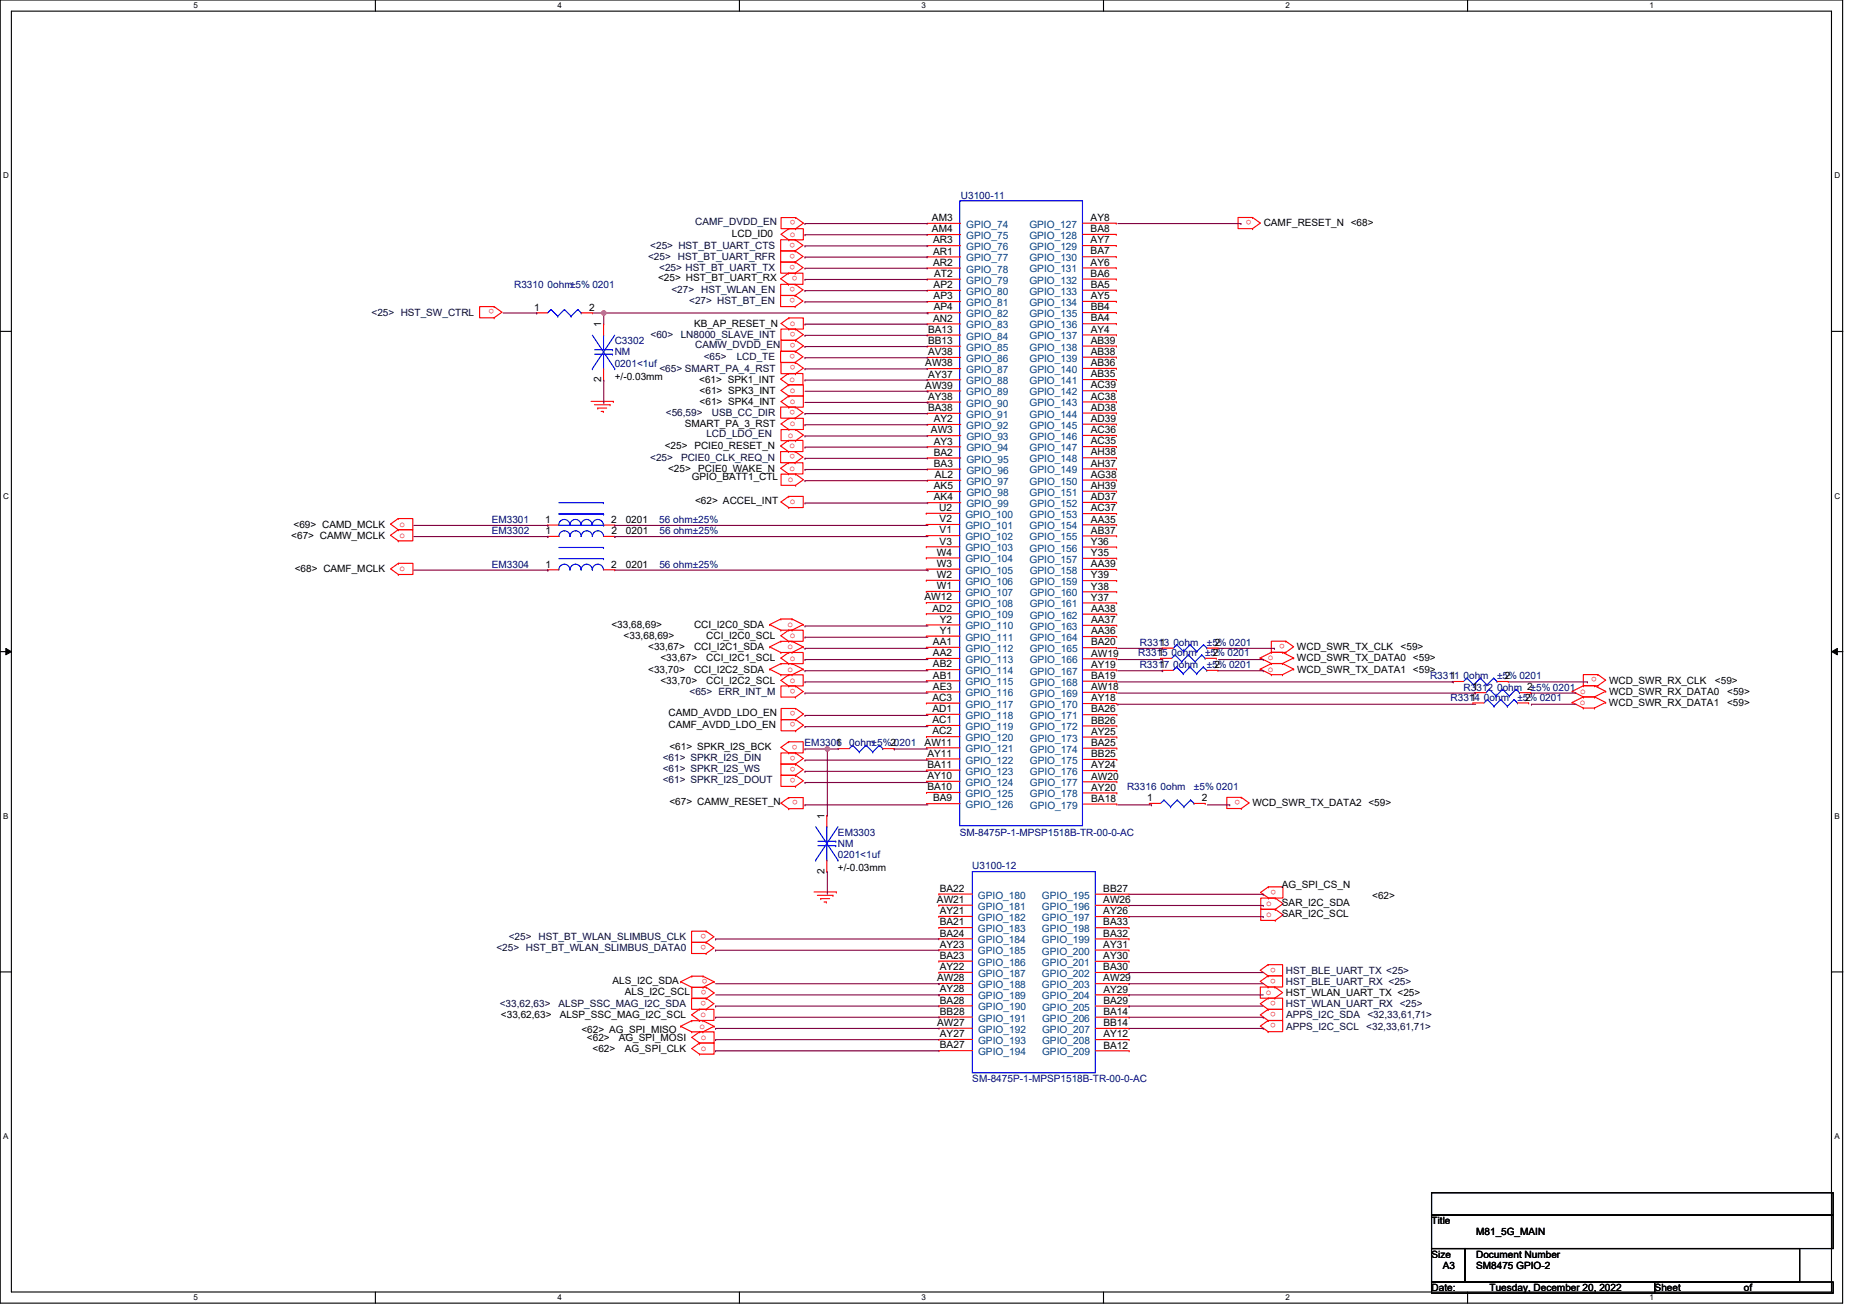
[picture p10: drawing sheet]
<svg xmlns="http://www.w3.org/2000/svg" width="297mm" height="210mm" viewBox="0 0 297 210" stroke-linecap="round" stroke-linejoin="round" font-family="sans-serif">
<path d="M0 0h293.9v207.9h-293.9zM1.8 1.8h290.4v204.3h-290.4z" fill="none" stroke="#000" stroke-width=".18"/>
<g fill="#fff">
<path d="M30.9 .2h.7v1.4h-.7z"/>
<path d="M30.9 206.3h.7v1.4h-.7z"/>
</g>
<path d="M59.9 0v1.8M59.9 206.1v1.8" fill="none" stroke="#000" stroke-width=".18"/>
<g fill="#fff">
<path d="M88.9 .2h.7v1.4h-.7z"/>
<path d="M88.9 206.3h.7v1.4h-.7z"/>
</g>
<path d="M118 0v1.8M118 206.1v1.8" fill="none" stroke="#000" stroke-width=".18"/>
<g fill="#fff">
<path d="M147 .2h.7v1.4h-.7z"/>
<path d="M147 206.3h.7v1.4h-.7z"/>
</g>
<path d="M176 0v1.8M176 206.1v1.8" fill="none" stroke="#000" stroke-width=".18"/>
<g fill="#fff">
<path d="M205.1 .2h.7v1.4h-.7z"/>
<path d="M205.1 206.3h.7v1.4h-.7z"/>
</g>
<path d="M234.1 0v1.8M234.1 206.1v1.8" fill="none" stroke="#000" stroke-width=".18"/>
<g fill="#fff">
<path d="M263.2 .2h.7v1.4h-.7z"/>
<path d="M263.2 206.3h.7v1.4h-.7z"/>
<path d="M.5 27.3h.9v1.4h-.9z"/>
<path d="M292.6 27.3h1v1.4h-1z"/>
<path d="M.5 78.4h.9v1.4h-.9z"/>
<path d="M292.7 78.4h.9v1.4h-.9z"/>
</g>
<path d="M0 52.9h1.8M292.2 52.9h1.8" fill="none" stroke="#000" stroke-width=".18"/>
<g fill="#fff">
<path d="M.5 129.5h.8v1.4h-.8z"/>
<path d="M292.7 129.5h.8v1.4h-.8z"/>
</g>
<path d="M0 103.9h1.8M292.2 103.9h1.8" fill="none" stroke="#000" stroke-width=".18"/>
<path d="M.9 103.4l.9 .5-.9 .5zM292.2 103.9l.9-.5v1z" fill="#000"/>
<path d="M.9 103.4l.9 .5-.9 .5zM292.2 103.9l.9-.5v1z" fill="none" stroke="#000" stroke-width=".16"/>
<g fill="#fff">
<path d="M.5 180.6h.8v1.4h-.8z"/>
<path d="M292.7 180.6h.8v1.4h-.8z"/>
</g>
<path d="M0 155h1.8M292.2 155h1.8M228.4 190.2h64v3.6h-64zM228.4 193.8h64v5.3h-64zM228.4 199.1h5.3v5.4h-5.3zM233.7 199.1h53.4v5.4h-53.4zM228.4 204.5h35.6v1.8h-35.6zM264 204.5h28.4v1.8h-28.4z" fill="none" stroke="#000" stroke-width=".18"/>
<g fill="none" stroke="#f00" stroke-width=".18">
<path d="M125.8 36.5h.1M125.8 38.3h.1M125.8 36.5h2.4v1.8h-2.4M125.8 36.5l-1.2 .9 1.2 .9M126.9 38.2h.1M126.9 38.2h-2.4v1.8h2.4M126.9 38.2l1.2 .9-1.2 .9M126.9 36.5h.1M126.9 34.7h.1M126.9 34.7h-2.3v1.8h2.3M126.9 34.7l1.3 .9-1.3 .9M147.9 35.6h.1"/>
<path d="M147.9 35.6h5.3M147.9 37.4h.1M147.9 37.4h5.3M147.9 39.2h.1M147.9 39.2h5.3M172.7 35.6h5.4M172.7 37.4h5.4M172.7 39.2h5.4M178.1 35.6h.1M178.1 37.4h.1M178.1 39.2h.1M199.8 36.5h.1"/>
<path d="M199.8 34.7h.1M199.8 34.7h-2.3v1.8h2.3M199.8 34.7l1.3 .9-1.3 .9M78.8 50.7h.1M78.8 48.9h.1M78.8 48.9h-2.3v1.8h2.3M78.8 48.9l1.3 .9-1.3 .9M85.6 49.9h.1M85.6 49.9h1.8M92.7 49.9h1.8M94.5 49.9h.1M96.3 51.7h.1"/>
<path d="M96.3 51.7v1.8M96.3 58.8v1.8M125.8 59.6h.1M125.8 59.6h2.3v1.8h-2.3M125.8 59.6l-1.3 .9 1.3 .9M125.8 45.4h.1M125.8 43.6h.1M125.8 43.6h2.3v1.8h-2.3M125.8 43.6l-1.3 .9 1.3 .9M125.8 50.7h.1M125.8 52.5h.1M125.8 50.7h2.4v1.8h-2.4"/>
<path d="M125.8 50.7l-1.2 .9 1.2 .9M126.8 48.9h.1M126.8 47.1h.1M126.8 47.1h-2.3v1.8h2.3M126.8 47.1l1.3 .9-1.3 .9M126.8 57.8h.1M126.8 56h.1M126.8 56h-2.3v1.8h2.3M126.8 56l1.3 .9-1.3 .9M126.9 40h.1M126.9 47.1h.1M126.9 45.4h.1"/>
<path d="M126.9 45.4h-2.4v1.7h2.4M126.9 45.4l1.2 .8-1.2 .9M126.9 41.8h.1M126.9 40h-2.4v1.8h2.4M126.9 40l1.2 .9-1.2 .9M126.9 43.6h.1M126.9 41.8h-2.4v1.8h2.4M126.9 41.8l1.2 .9-1.2 .9M126.9 54.3h.1M126.9 52.5h.1M126.9 52.5h-2.3v1.8h2.3M126.9 52.5l1.2 .9-1.2 .9"/>
<path d="M126.9 59.6h.1M126.9 57.8h.1M126.9 57.8h-2.3v1.8h2.3M126.9 57.8l1.3 .9-1.3 .9M126.9 56.1h.1M126.9 54.3h-2.3v1.8h2.3M126.9 54.3l1.3 .9-1.3 .9M147.9 41h.1M147.9 41h5.3M147.9 42.8h.1M147.9 42.8h5.3M147.9 44.5h.1"/>
<path d="M147.9 44.5h5.3M147.9 46.3h.1M147.9 46.3h5.3M147.9 48.1h.1M147.9 48.1h5.3M147.9 49.9h.1M147.9 49.9h5.3M147.9 51.7h.1M147.9 51.7h5.4M147.9 53.4h.1M147.9 53.4h5.4M147.9 55.2h.1"/>
<path d="M147.9 55.2h5.4M147.9 57h.1M147.9 57h5.4M147.9 58.8h.1M147.9 58.8h5.4M172.7 40.9h5.4M172.7 42.7h5.4M172.7 44.5h5.4M172.7 46.3h5.4M172.7 48.1h5.4M172.7 49.9h5.4M172.8 51.6h5.3"/>
<path d="M172.8 53.4h5.3M172.8 55.2h5.3M172.8 57h5.3M172.8 58.8h5.3M178.1 40.9h.1M178.1 42.7h.1M178.1 44.5h.1M178.1 46.3h.1M178.1 48.1h.1M178.1 49.9h.1M178.1 51.6h.1M178.1 53.4h.1"/>
<path d="M178.1 55.2h.1M178.1 57h.1M178.1 58.8h.1M94.3 64h3.5M94.8 64.6h2.5M95.4 65.1h.1M95.4 65.1h1.4M95.9 65.6h.3M96.2 65.6h.1M96.3 60.6h.1M97.3 64.6h.1M97.8 64h.1"/>
<path d="M125.8 61.4h.1M125.8 70.2h.1M125.8 72h.1M125.8 70.2h2.3v1.8h-2.3M125.8 70.2l-1.3 .9 1.3 .9M125.8 73.8h.1M125.8 75.6h.1M125.8 73.8h2.3v1.8h-2.3M125.8 73.8l-1.3 .9 1.3 .9M125.8 79.2h.1M125.8 79.2h2.3v1.8h-2.3M125.8 79.2l-1.2 .9 1.2 .9"/>
<path d="M125.8 63.2h.1M125.8 61.4h2.4v1.8h-2.4M125.8 61.4l-1.2 .9 1.2 .9M125.8 64.9h.1M125.8 63.2h2.4v1.7h-2.4M125.8 63.2l-1.2 .9 1.2 .8M125.8 66.7h.1M125.8 68.5h.1M125.8 66.7h2.4v1.8h-2.4M125.8 66.7l-1.2 .9 1.2 .9M126.8 73.8h.1M126.8 72h.1"/>
<path d="M126.8 72h-2.3v1.8h2.3M126.8 72l1.3 .9-1.3 .9M126.9 66.7h.1M126.9 64.9h.1M126.9 64.9h-2.4v1.8h2.4M126.9 64.9l1.2 .9-1.2 .9M126.9 75.6h.1M126.9 77.4h.1M126.9 75.6h-2.3v1.8h2.3M126.9 75.6l1.3 .9-1.3 .9M126.9 68.5h.1M126.9 70.3h.1"/>
<path d="M126.9 68.5h-2.3v1.8h2.3M126.9 68.5l1.3 .9-1.3 .9M147.9 60.6h.1M147.9 60.6h5.4M147.9 62.4h.1M147.9 62.4h5.4M147.9 64.1h.1M147.9 64.1h5.4M147.9 65.9h.1M147.9 65.9h5.4M147.9 67.7h.1M147.9 67.7h5.4"/>
<path d="M147.9 69.5h.1M147.9 69.5h5.4M147.9 71.3h.1M147.9 71.3h5.4M147.9 73.1h.1M147.9 73.1h5.4M147.9 74.8h.1M147.9 74.8h5.4M147.9 76.6h.1M147.9 76.6h5.4M147.9 78.4h.1M147.9 78.4h5.4"/>
<path d="M172.8 60.5h5.3M172.8 62.3h5.3M172.8 64.1h5.3M172.8 65.9h5.3M172.8 67.7h5.3M172.8 69.4h5.3M172.8 71.2h5.3M172.8 73h5.3M172.8 74.8h5.3M172.8 76.6h5.3M172.8 78.4h5.3M178.1 60.5h.1"/>
<path d="M178.1 62.3h.1M178.1 64.1h.1M178.1 65.9h.1M178.1 67.7h.1M178.1 69.4h.1M178.1 71.2h.1M178.1 73h.1M178.1 74.8h.1M178.1 76.6h.1M178.1 78.4h.1M63.5 82.7h.1M63.5 84.5h.1"/>
<path d="M63.5 82.7h2.3v1.8h-2.3M63.5 82.7l-1.2 .9 1.2 .9M63.5 86.3h.1M63.5 84.5h2.3v1.8h-2.3M63.5 84.5l-1.2 .9 1.2 .9M63.6 89.9h.1M63.6 91.6h.1M63.6 89.9h2.3v1.7h-2.3M63.6 89.9l-1.3 .8 1.3 .9M87.4 83.7h.1M87.4 83.7h1.7M87.4 90.9h.1"/>
<path d="M87.4 90.9h1.7M87.4 85.6h.1M87.4 85.6h1.8M96.3 83.7h1.7M96.3 90.9h1.8M96.3 85.6h1.8M98 83.7h.1M98.1 90.9h.1M98.1 85.6h.1M122.8 99.6h.1M122.8 99.6l1.8 .9M124.6 98.7h.1"/>
<path d="M124.6 98.7h1.7M124.6 98.7l-1.8 .9M125.8 81h.1M126.3 98.7h.1M126.3 98.7l1.8 .9M128.1 99.6h.1M128.1 99.6l-1.8 .9M147.8 81.9h.1M147.8 81.9h5.3M147.8 83.7h.1M147.8 83.7h5.3M147.8 85.4h.1"/>
<path d="M147.8 85.4h5.3M147.8 87.2h.1M147.8 87.2h5.3M147.8 89h.1M147.8 89h5.3M147.8 90.8h.1M147.8 90.8h5.3M147.8 92.6h.1M147.8 92.6h5.3M147.8 94.3h.1M147.8 94.3h5.3M147.8 96.1h.1"/>
<path d="M147.8 96.1h5.3M147.8 97.9h.1M147.8 97.9h5.3M147.8 99.7h.1M147.8 99.7h5.3M147.9 80.2h.1M147.9 80.2h5.4M172.8 80.1h5.3M172.8 81.9h5.3M172.8 83.7h5.3M172.8 85.5h5.3M172.8 87.3h5.3"/>
<path d="M172.8 89h5.3M172.8 90.8h5.3M172.8 92.6h5.3M172.8 94.4h5.3M172.8 96.2h5.3M172.8 98h5.3M172.8 99.7h5.3M178.1 80.1h.1M178.1 81.9h.1M178.1 83.7h.1M178.1 85.5h.1M178.1 87.3h.1"/>
<path d="M178.1 89h.1M178.1 90.8h.1M178.1 92.6h.1M178.1 94.4h.1M178.1 96.2h.1M178.1 98h.1M178.1 99.7h.1M122.8 103.2h.1M122.8 103.2l1.8 .9M122.8 106.7h.1M122.8 106.7l1.8 .9M124.6 100.5h.1"/>
<path d="M124.6 100.5h1.7M124.6 102.3h.1M124.6 104.1h.1M124.6 102.3h1.7M124.6 102.3l-1.8 .9M124.6 104.1h1.7M124.6 105.9h.1M124.6 107.6h.1M124.6 105.9h1.8M124.6 105.9l-1.8 .8M124.6 107.6h1.8M125.8 100.5h.1"/>
<path d="M125.8 102.3h.1M125.8 100.5h2.3v1.8h-2.3M125.8 100.5l-1.2 .9 1.2 .9M125.8 104.1h.1M125.8 105.9h.1M125.8 104.1h2.3v1.8h-2.3M125.8 104.1l-1.2 .9 1.2 .9M125.8 107.6h.1M125.8 109.4h.1M125.8 107.6h2.3v1.8h-2.3M125.8 107.6l-1.2 .9 1.2 .9M125.8 118.3h.1"/>
<path d="M125.8 118.3h2.3v1.8h-2.3M125.8 118.3l-1.2 .9 1.2 .9M126.3 100.5h.1M126.3 102.3h.1M126.3 104.1h.1M126.3 102.3l1.8 .9M126.4 105.9h.1M126.4 107.6h.1M126.4 105.9l1.7 .8M126.9 111.2h.1M126.9 109.4h.1M126.9 109.4h-2.3v1.8h2.3"/>
<path d="M126.9 109.4l1.2 .9-1.2 .9M126.9 116.6h.1M126.9 114.8h.1M126.9 114.8h-2.3v1.8h2.3M126.9 114.8l1.3 .9-1.3 .9M126.9 113h.1M126.9 113h-2.3v1.8h2.3M126.9 113l1.3 .9-1.3 .9M128.1 103.2h.1M128.1 103.2l-1.8 .9M128.1 106.7h.1M128.1 106.7l-1.7 .9"/>
<path d="M133.7 119.4h.1M133.7 119.4h1.8M140.8 119.4h1.8M142.6 119.4h.1M147.8 101.5h.1M147.8 101.5h5.3M147.8 103.2h.1M147.8 103.2h5.3M147.8 105h.1M147.8 105h5.3M147.8 106.8h.1M147.8 106.8h5.3"/>
<path d="M147.8 108.6h.1M147.8 108.6h5.3M147.8 110.4h.1M147.8 110.4h5.3M147.8 112.2h.1M147.8 112.2h5.3M147.8 113.9h.1M147.8 113.9h5.3M147.8 115.7h.1M147.8 115.7h5.3M147.8 117.5h.1M147.8 117.5h5.3"/>
<path d="M147.8 119.3h.1M147.8 119.3h5.3M172.8 101.5h5.3M172.8 103.3h5.3M172.8 105.1h5.3M172.8 106.9h5.4M172.8 108.6h5.4M172.8 110.4h5.4M172.8 112.2h5.4M172.8 114h5.4M172.8 115.8h5.4M172.8 117.6h5.4"/>
<path d="M172.8 119.3h5.4M178.1 101.5h.1M178.1 103.3h.1M178.1 105.1h.1M178.2 106.9h.1M178.2 108.6h.1M178.2 110.4h.1M178.2 112.2h.1M178.2 114h.1M178.2 115.8h.1M178.2 117.6h.1M178.2 119.3h.1"/>
<path d="M185.1 105h.1M185.1 105h1.8M185.4 106.9h.1M185.4 106.9h1.8M185.4 103.4h.1M185.4 103.4h1.8M192.3 105h1.7M192.5 106.9h1.8M192.5 103.4h1.8M194 105h.1M194.3 106.9h.1M194.3 103.4h.1"/>
<path d="M201 104.9h.1M201 104.9l1.8 .9M201 106.7h.1M201 106.7l1.8 .9M202.8 104.1h.1M202.8 105.8h.1M202.8 104.1l-1.8 .8M202.8 104.1h1.8M202.8 105.8h1.8M202.8 107.6h.1M202.8 105.8l-1.8 .9M202.8 107.6h1.8"/>
<path d="M204.6 104.1h.1M204.6 105.8h.1M204.6 104.1l1.8 .8M204.6 107.6h.1M204.6 105.8l1.8 .9M205.1 104.1h.1M205.1 102.3h.1M205.1 102.3h-2.3v1.8h2.3M205.1 102.3l1.3 .9-1.3 .9M206.4 104.9h.1M206.4 104.9l-1.8 .9M206.4 106.7h.1"/>
<path d="M206.4 106.7l-1.8 .9M231.7 108.7h.1M231.7 108.7h1.8M235 112.1h.1M235 112.1h1.7M235.3 110.5h.1M235.3 110.5h1.7M238.8 108.7h1.8M240.6 108.7h.1M242.1 112.1h1.8M242.4 110.5h1.8M243.9 112.1h.1"/>
<path d="M244.2 110.5h.1M250.8 112h.1M250.8 112l1.8 .9M250.8 110.3h.1M250.8 110.3l1.8 .9M252.6 111.2h.1M252.6 112.9h.1M252.6 111.2l-1.8 .8M252.6 111.2h1.8M252.6 112.9h1.8M252.6 109.4h.1M252.6 109.4l-1.8 .9"/>
<path d="M252.6 109.4h1.8M254.4 111.2h.1M254.4 112.9h.1M254.4 111.2l1.7 .8M254.4 109.4h.1M254.4 109.4l1.7 .9M254.9 109.4h.1M254.9 107.6h.1M254.9 107.6h-2.3v1.8h2.3M254.9 107.6l1.2 .9-1.2 .9M256.1 112h.1M256.1 112l-1.7 .9"/>
<path d="M256.1 110.3h.1M256.1 110.3l-1.7 .9M125.8 120.1h.1M125.8 129h.1M125.8 127.2h.1M125.8 127.2h2.3v1.8h-2.3M125.8 127.2l-1.2 .9 1.2 .9M126.9 121.9h.1M126.9 120.1h.1M126.9 120.1h-2.3v1.8h2.3M126.9 120.1l1.2 .9-1.2 .9M126.9 123.6h.1"/>
<path d="M126.9 121.9h-2.3v1.7h2.3M126.9 121.9l1.2 .9-1.2 .8M126.9 125.4h.1M126.9 123.7h-2.3v1.7h2.3M126.9 123.7l1.2 .8-1.2 .9M131.9 130.1h.1M131.9 130.1v1.8M131.9 139h.1M131.9 137.2v1.8M147.8 121.1h.1M147.8 121.1h5.3M147.8 122.8h.1"/>
<path d="M147.8 122.8h5.3M147.8 124.6h.1M147.8 124.6h5.3M147.8 126.4h.1M147.8 126.4h5.3M147.8 128.2h.1M147.8 128.2h5.3M172.8 121.1h5.4M172.8 122.9h5.4M172.8 124.7h5.4M172.8 126.5h5.4M172.8 128.3h5.4"/>
<path d="M178.2 121.1h.1M178.2 122.9h.1M178.2 124.7h.1M178.2 126.5h.1M178.2 128.3h.1M183.4 128.1h.1M183.4 128.1h1.7M190.5 128.1h1.8M192.3 128.1h.1M198 129h.1M198 127.2h.1M198 127.2h-2.3v1.8h2.3"/>
<path d="M198 127.2l1.3 .9-1.3 .9M108.6 156.6h.1M108.6 156.6l1.8 .9M110.4 157.5h.1M110.4 155.7h.1M110.4 157.5h1.7M110.4 155.7h1.7M110.4 155.7l-1.8 .9M112.1 157.5h.1M112.1 155.7h.1M112.1 155.7l1.8 .9M112.6 150.3h.1"/>
<path d="M112.6 148.5h.1M112.6 148.5h-2.3v1.8h2.3M112.6 148.5l1.3 .9-1.3 .9M112.6 152.1h.1M112.6 150.3h-2.3v1.8h2.3M112.6 150.3l1.3 .9-1.3 .9M112.6 159.2h.1M112.6 159.2h-2.3v1.8h2.3M112.6 159.2l1.3 .9-1.3 .9M112.7 159.3h.1M112.7 157.5h.1M112.7 157.5h-2.3v1.8h2.3"/>
<path d="M112.7 157.5l1.2 .9-1.2 .9M113.9 156.6h.1M113.9 156.6l-1.8 .9M129.9 142.3h3.5M130.4 142.8h2.5M130.9 143.3h.1M130.9 143.3h1.4M131.5 143.9h.3M131.8 143.9h.1M132.9 142.8h.1M133.4 142.3h.1M149.8 142.6h.1"/>
<path d="M149.8 142.6h5.3M149.8 144.4h.1M149.8 144.4h5.3M149.8 146.2h.1M149.8 146.2h5.3M149.8 148h.1M149.8 148h5.3M149.8 149.7h.1M149.8 149.7h5.3M149.8 151.5h.1M149.8 151.5h5.3M149.8 153.3h.1"/>
<path d="M149.8 153.3h5.3M149.8 155.1h.1M149.8 155.1h5.3M149.8 156.9h.1M149.8 156.9h5.3M149.8 158.7h.1M149.8 158.7h5.3M174.7 142.6h5.4M174.8 144.4h5.3M174.8 146.2h5.3M174.8 148h5.3M174.8 149.8h5.3"/>
<path d="M174.8 151.5h5.3M174.8 153.3h5.3M174.8 155.1h5.3M174.8 156.9h5.3M174.8 158.7h5.3M180.1 142.6h.1M180.1 144.4h.1M180.1 146.2h.1M180.1 148h.1M180.1 149.8h.1M180.1 151.5h.1M180.1 153.3h.1"/>
<path d="M180.1 155.1h.1M180.1 156.9h.1M180.1 158.7h.1M202.3 155.6h.1M202.3 153.9h.1M202.3 153.9h2.3v1.7h-2.3M202.3 153.9l-1.3 .9 1.3 .8M202.3 157.4h.1M202.3 155.7h2.3v1.7h-2.3M202.3 155.7l-1.3 .8 1.3 .9M202.3 159.2h.1M202.3 159.2h2.3v1.8h-2.3"/>
<path d="M202.3 159.2l-1.2 .9 1.2 .9M202.3 143.2h.1M202.3 141.5h.1M202.3 141.5h2.4v1.7h-2.4M202.3 141.5l-1.2 .8 1.2 .9M203.4 157.4h.1M203.4 159.2h.1M203.4 157.4h-2.3v1.8h2.3M203.4 157.4l1.2 .9-1.2 .9M203.4 145h.1M203.4 146.8h.1M203.4 145h-2.3v1.8h2.3"/>
<path d="M203.4 145l1.3 .9-1.3 .9M203.4 143.3h.1M203.4 143.3h-2.3v1.7h2.3M203.4 143.3l1.3 .8-1.3 .9M108.6 163.7h.1M108.6 163.7l1.8 .9M110.4 162.8h.1M110.4 164.6h.1M110.4 162.8l-1.8 .9M110.4 162.8h1.7M110.4 164.6h1.7M111.6 161h.1"/>
<path d="M111.6 162.8h.1M111.6 161h2.3v1.8h-2.3M111.6 161l-1.3 .9 1.3 .9M111.6 166.4h.1M111.6 168.1h.1M111.6 166.4h2.3v1.7h-2.3M111.6 166.4l-1.2 .8 1.2 .9M111.6 164.6h.1M111.6 164.6h2.3v1.8h-2.3M111.6 164.6l-1.2 .9 1.2 .9M112.1 162.8h.1M112.1 164.6h.1"/>
<path d="M112.1 162.8l1.8 .9M112.6 161h.1M113.9 163.7h.1M113.9 163.7l-1.8 .9M149.8 160.4h.1M149.8 160.4h5.3M149.8 162.2h.1M149.8 162.2h5.3M149.8 164h.1M149.8 164h5.3M149.8 165.8h.1M149.8 165.8h5.3"/>
<path d="M149.8 167.6h.1M149.8 167.6h5.3M174.8 160.5h5.3M174.8 162.2h5.3M174.8 164h5.3M174.8 165.8h5.3M174.8 167.6h5.3M180.1 160.5h.1M180.1 162.2h.1M180.1 164h.1M180.1 165.8h.1M180.1 167.6h.1"/>
<path d="M202.3 161h.1M202.3 162.8h.1M202.3 161h2.3v1.8h-2.3M202.3 161l-1.2 .9 1.2 .9M202.3 164.6h.1M202.3 162.8h2.3v1.8h-2.3M202.3 162.8l-1.2 .9 1.2 .9"/>
</g>
<g fill="none" stroke="#00f" stroke-width=".18">
<path d="M153.1 32h19.6v99.7h-19.6zM87.9 49.4h.1M87.9 49.4l-.5 .5M87.9 49.4l1.1 1M89 50.4h.1M90 49.4h.1M90 49.4l-1 1M90 49.4l1.1 1M91.1 50.4h.1M92.2 49.4h.1M92.2 49.4l-1.1 1M92.2 49.4l.5 .5"/>
<path d="M92.7 49.9h.1M94.5 58.8h.1M94.5 53.5l3.6 5.3M94.9 55.8h2.8M94.9 56.5h2.8M96.3 53.5h.1M96.3 58.8h.1M96.3 53.5v2.3M96.3 56.5v2.3M97.7 55.8h.1M97.7 56.5h.1M98.1 58.8h.1"/>
<path d="M98.1 53.5l-3.6 5.3M89.1 83.7v.1a.88 .88 0 0 1 .9-.9 .88 .88 0 0 1 .9 .9v-.1M89.1 82h7.2M89.1 80.2h7.2M89.1 90.9a.88 .88 0 0 1 .9-.9 .88 .88 0 0 1 .9 .9 .88 .88 0 0 1 .9-.9 .88 .88 0 0 1 .9 .9M89.1 89.1h7.2M89.1 87.3h7.2M89.2 85.6a.88 .88 0 0 1 .9-.9 .88 .88 0 0 1 .8 .9 .88 .88 0 0 1 .9-.9 .88 .88 0 0 1 .9 .9 .88 .88 0 0 1 .9-.9 .88 .88 0 0 1 .9 .9M89.2 83.8h7.1M89.2 82h7.1M90.9 83.7v.1a.88 .88 0 0 1 .9-.9 .88 .88 0 0 1 .9 .9 .88 .88 0 0 1 .9-.9 .88 .88 0 0 1 .9 .9 .88 .88 0 0 1 .9-.9 .88 .88 0 0 1 .9 .9v-.1M92.7 90.9a.88 .88 0 0 1 .9-.9 .88 .88 0 0 1 .9 .9 .88 .88 0 0 1 .9-.9 .88 .88 0 0 1 .9 .9"/>
<path d="M94.5 85.6a.88 .88 0 0 1 .9-.9 .88 .88 0 0 1 .9 .9M96.3 82h.1M96.3 80.2h.1M96.3 89.1h.1M96.3 87.3h.1M96.3 83.8h.1M136 118.9h.1M136 118.9l-.5 .5M136 118.9l1.1 1M137.1 119.9h.1M138.2 118.9h.1M138.2 118.9l-1.1 1"/>
<path d="M138.2 118.9l1 1M139.2 119.9h.1M140.3 118.9h.1M140.3 118.9l-1.1 1M140.3 118.9l.5 .5M140.8 119.4h.1M187.4 104.5h.1M187.4 104.5l-.5 .5M187.4 104.5l1.1 1M187.7 106.4h.1M187.7 106.4l-.5 .5M187.7 106.4l1.1 1.1"/>
<path d="M187.7 102.8h.1M187.7 102.8l-.5 .6M187.7 102.8l1.1 1.1M188.5 105.5h.1M188.8 107.5h.1M188.8 103.9h.1M189.6 104.5h.1M189.6 104.5l-1.1 1M189.6 104.5l1 1M189.8 106.4h.1M189.8 106.4l-1 1.1M189.8 106.4l1.1 1.1"/>
<path d="M189.9 102.8h.1M189.9 102.8l-1.1 1.1M189.9 102.8l1 1.1M190.6 105.5h.1M190.9 107.5h.1M190.9 103.9h.1M191.7 104.5h.1M191.7 104.5l-1.1 1M191.7 104.5l.6 .5M192 106.4h.1M192 106.4l-1.1 1.1M192 106.4l.5 .5"/>
<path d="M192 102.8h.1M192 102.8l-1.1 1.1M192 102.8l.5 .6M192.3 105h.1M192.5 106.9h.1M192.5 103.4h.1M234 108.2h.1M234 108.2l-.5 .5M234 108.2l1.1 1M235.1 109.2h.1M236.1 108.2h.1M236.1 108.2l-1 1"/>
<path d="M236.1 108.2l1.1 1M237.2 109.2h.1M237.3 111.6h.1M237.3 111.6l-.6 .5M237.3 111.6l1 1.1M237.6 109.9h.1M237.6 109.9l-.6 .6M237.6 109.9l1.1 1.1M238.3 108.2h.1M238.3 108.2l-1.1 1M238.3 108.2l.5 .5M238.3 112.7h.1"/>
<path d="M238.7 111h.1M238.8 108.7h.1M239.4 111.6h.1M239.4 111.6l-1.1 1.1M239.4 111.6l1.1 1.1M239.7 109.9h.1M239.7 109.9l-1 1.1M239.7 109.9l1.1 1.1M240.5 112.7h.1M240.8 111h.1M241.5 111.6h.1M241.5 111.6l-1 1.1"/>
<path d="M241.5 111.6l.6 .5M241.9 109.9h.1M241.9 109.9l-1.1 1.1M241.9 109.9l.5 .6M242.1 112.1h.1M242.4 110.5h.1M130.1 137.2h.1M130.1 131.9l3.6 5.3M130.5 134.2h2.8M130.5 134.9h2.8M131.9 131.9h.1M131.9 137.2h.1"/>
<path d="M131.9 131.9v2.3M131.9 134.9v2.3M133.3 134.2h.1M133.3 134.9h.1M133.7 137.2h.1M133.7 131.9l-3.6 5.3M155.1 139h19.6v32.1h-19.6zM185.7 127.6h.1M185.7 127.6l-.6 .5M185.7 127.6l1 1.1M186.7 128.7h.1M187.8 127.6h.1"/>
<path d="M187.8 127.6l-1.1 1.1M187.8 127.6l1.1 1.1M188.9 128.7h.1M189.9 127.6h.1M189.9 127.6l-1 1.1M189.9 127.6l.6 .5M190.5 128.1h.1"/>
</g>
<g fill="none" stroke="#800040" stroke-width=".18">
<path d="M128.4 39.2h.1M128.4 39.2h19.6M178.3 35.7h19.7M198 35.7h.1M80.3 49.9h5.3M85.6 49.9h.1M128.4 46.4h.1M128.4 48.1h.1M128.4 57.1h.1M128.4 44.6h.1M128.4 41h.1M128.4 42.8h.1"/>
<path d="M128.4 46.4h19.6M128.4 48.1h19.6M128.4 57.1h19.6M128.4 44.6h19.6M128.4 41h19.6M128.4 42.8h19.6M128.4 60.6h.1M128.4 71.3h.1M128.4 73.1h.1M128.4 74.9h.1M128.4 66h.1M128.4 60.6h19.6"/>
<path d="M128.4 71.3h19.6M128.4 73.1h19.6M128.4 74.9h19.6M128.4 66h19.6M66 83.8h21.4M66 85.6h21.4M87.4 83.8h.1M87.4 85.6h.1M98.1 83.8h.1M98.1 85.6h.1M98.1 83.8h49.9M98.1 85.6h49.9"/>
<path d="M128.4 99.9h.1M128.4 99.9h19.6M128.4 103.4h.1M128.4 107h.1M128.4 110.5h.1M128.4 101.6h.1M128.4 105.2h.1M128.4 108.8h.1M128.4 119.5h.1M128.4 103.4h19.6M128.4 107h19.6M128.4 105.2h19.6"/>
<path d="M128.4 108.8h19.6M128.4 110.5h19.6M128.4 101.6h19.6M128.4 119.5h3.6M178.3 112.3h.1M178.3 103.4h7.2M178.3 107h7.2M178.3 105.2h7.2M178.3 112.3h57.1M178.3 108.8h53.5M185.5 103.4h.1M185.5 105.2h.1"/>
<path d="M185.5 107h.1M231.8 108.8h.1M128.4 121.2h.1M128.4 124.8h.1M128.4 123h.1M128.4 128.4h.1M128.4 121.2h19.6M128.4 124.8h19.6M128.4 123h19.6M128.4 128.4h19.6M178.3 128.4h5.4M183.7 128.4h.1"/>
<path d="M114.2 149.8h.1M114.2 151.6h.1M114.2 149.8h35.6M114.2 151.6h35.6M180.1 155.1h.1M180.1 156.9h.1M180.1 158.7h.1M180.1 155.1h21.4M180.1 156.9h21.4M180.1 158.7h21.4M114.2 160.5h.1M114.2 162.3h.1"/>
<path d="M114.2 160.5h35.6M114.2 162.3h35.6M180.1 160.5h.1M180.1 160.5h21.4M180.1 162.3h21.4M180.1 164h21.4M201.5 162.3h.1M201.5 164h.1"/>
</g>
<circle cx="132" cy="119.5" r=".35" fill="#f0f"/>
<circle cx="132" cy="119.5" r=".35" fill="none" stroke="#f0f" stroke-width=".18"/>
<g fill="none" stroke="#800040" stroke-width=".18">
<path d="M94.5 49.9h53.5M96.3 49.9h.1M96.3 49.9v1.8M128.4 53.5h.1M128.4 53.5h19.6M148 49.9h.1M66 90.9h21.4M87.4 90.9h.1M98.1 90.9h49.9M128.4 80.2h.1M128.4 80.2h19.6M148 90.9h.1"/>
<path d="M132 119.5h.1M132 119.5h1.8M132 119.5v10.7M142.7 119.5h.1M142.7 119.5h5.3M132 139.1h.1M132 139.1v3.5M114.2 156.9h35.6M114.2 158.7h35.6M149.8 156.9h.1M149.8 158.7h.1M180.1 142.6h21.4"/>
<path d="M201.5 142.6h.1M114.2 167.6h.1M114.2 165.8h.1M114.2 164h.1M114.2 167.6h35.6M114.2 165.8h35.6M114.2 164h35.6"/>
</g>
<circle cx="96.3" cy="49.9" r=".35" fill="#f0f"/>
<circle cx="96.3" cy="49.9" r=".35" fill="none" stroke="#f0f" stroke-width=".18"/>
<g fill="none" stroke="#800040" stroke-width=".18">
<path d="M128.4 37.4h.1M128.4 35.7h.1M128.4 37.4h19.6M128.4 35.7h19.6M128.4 55.3h.1M128.4 58.8h.1M128.4 51.7h.1M128.4 55.3h19.6M128.4 58.8h19.6M128.4 51.7h19.6M96.3 64.2h.1M96.3 60.6v3.6"/>
<path d="M128.4 67.8h.1M128.4 76.7h.1M128.4 69.5h.1M128.4 62.4h19.6M128.4 64.2h19.6M128.4 67.8h19.6M128.4 76.7h19.6M128.4 69.5h19.6M148 62.4h.1M148 64.2h.1M128.4 115.9h.1M128.4 114.1h.1"/>
<path d="M128.4 115.9h19.6M128.4 114.1h19.6M178.3 110.5h57.1M194.4 103.4h8.9M194.4 105.2h7.1M194.4 107h7.1M201.5 105.2h.1M201.5 107h.1M203.3 103.4h.1M235.4 110.5h.1M240.7 108.8h12.5M244.3 110.5h.1"/>
<path d="M244.3 112.3h.1M244.3 110.5h7.1M244.3 112.3h7.1M253.2 108.8h.1M192.6 128.4h3.6M196.2 128.4h.1M180.1 144.4h21.4M180.1 146.2h21.4M201.5 144.4h.1M201.5 146.2h.1"/>
</g>
<circle cx="132" cy="119.5" r=".35" fill="#f0f"/>
<circle cx="132" cy="119.5" r=".35" fill="none" stroke="#f0f" stroke-width=".18"/>
<circle cx="96.3" cy="49.9" r=".35" fill="#f0f"/>
<circle cx="96.3" cy="49.9" r=".35" fill="none" stroke="#f0f" stroke-width=".18"/>
<g font-size="1.6" fill="#000040">
<text x="110.9" y="36">CAMF_DVDD_EN</text>
<text x="103.4" y="41.5">&lt;25&gt;</text>
<text x="103.7" y="39.7">&lt;25&gt; HST_BT_UART_CTS</text>
<text x="108.1" y="41.5">HST_BT_UART_RFR</text>
<text x="105.2" y="43.2">&lt;25&gt; HST_BT_UART_TX</text>
<text x="107.1" y="46.8">&lt;27&gt; HST_WLAN_EN</text>
<text x="59.3" y="50.3">&lt;25&gt; HST_SW_CTRL</text>
<text x="103.8" y="53.9">&lt;60&gt;</text>
<text x="108.6" y="53.9">LN8000_SLAVE_INT</text>
<text x="109.9" y="48.6">&lt;27&gt; HST_BT_EN</text>
<text x="105.2" y="59.3">&lt;65&gt; SMART_PA_4_RST</text>
<text x="110.9" y="55.5">CAMW_DVDD_EN</text>
<text x="112.3" y="57.5">&lt;65&gt;</text>
<text x="117.5" y="57.5">LCD_TE</text>
<text x="106.2" y="66.4">&lt;56,59&gt;</text>
<text x="112.7" y="69.8">LCD_LDO_EN</text>
<text x="113.5" y="66.4">USB_CC_DIR</text>
<text x="103.7" y="73.5">&lt;25&gt;</text>
<text x="108.6" y="73.5">PCIE0_CLK_REQ_N</text>
<text x="110" y="110.8">&lt;65&gt; ERR_INT_M</text>
<text x="105.7" y="121.3">&lt;61&gt; SPKR_I2S_DIN</text>
<text x="105.7" y="123.1">&lt;61&gt; SPKR_I2S_WS</text>
<text x="105.7" y="124.9">&lt;61&gt; SPKR_I2S_DOUT</text>
<text x="81.1" y="150">&lt;25&gt;</text>
<text x="85.9" y="150">HST_BT_WLAN_SLIMBUS_CLK</text>
<text x="79.2" y="151.7">&lt;25&gt; HST_BT_WLAN_SLIMBUS_DATA0</text>
<text x="205.1" y="155.3">HST_BLE_UART_TX &lt;25&gt;</text>
<text x="79.7" y="160.6">&lt;33,62,63&gt;</text>
<text x="89.1" y="160.6">ALSP_SSC_MAG_I2C_SDA</text>
<text x="205.1" y="157.1">HST_BLE_UART_RX &lt;25&gt;</text>
<text x="205.2" y="160.6">HST_WLAN_UART_RX &lt;25&gt;</text>
<text x="205.2" y="162.4">APPS_I2C_SDA</text>
<text x="205.2" y="164.2">APPS_I2C_SCL</text>
<text x="218" y="164.2">&lt;32,33,61,71&gt;</text>
<text x="218.1" y="162.4">&lt;32,33,61,71&gt;</text>
</g>
<g font-size="1.6" fill="#f00">
<text x="126.9" y="35.2" transform="rotate(180 126.9 35.2)">o</text>
<text x="199.6" y="35.1" transform="rotate(180 199.6 35.1)">o</text>
<text x="126" y="37.8">o</text>
<text x="126.9" y="38.7" transform="rotate(180 126.9 38.7)">o</text>
<text x="126.9" y="40.5" transform="rotate(180 126.9 40.5)">o</text>
<text x="126.8" y="47.6" transform="rotate(180 126.8 47.6)">o</text>
<text x="126.9" y="45.8" transform="rotate(180 126.9 45.8)">o</text>
<text x="126.9" y="42.2" transform="rotate(180 126.9 42.2)">o</text>
<text x="127.2" y="44" transform="rotate(180 127.2 44)">o</text>
<text x="78.8" y="49.4" transform="rotate(180 78.8 49.4)">o</text>
<text x="126" y="52">o</text>
<text x="126.9" y="52.9" transform="rotate(180 126.9 52.9)">o</text>
<text x="126.8" y="56.5" transform="rotate(180 126.8 56.5)">o</text>
<text x="126.9" y="58.3" transform="rotate(180 126.9 58.3)">o</text>
<text x="126.9" y="54.7" transform="rotate(180 126.9 54.7)">o</text>
<text x="126" y="60.9">o</text>
<text x="126" y="62.7">o</text>
<text x="126" y="64.4">o</text>
<text x="126.9" y="65.4" transform="rotate(180 126.9 65.4)">o</text>
<text x="125.7" y="69.8">o</text>
<text x="126" y="71.5">o</text>
<text x="126" y="68">o</text>
<text x="125.7" y="76.9">o</text>
<text x="126" y="75.1">o</text>
<text x="126.8" y="72.5" transform="rotate(180 126.8 72.5)">o</text>
<text x="63.7" y="84">o</text>
<text x="126" y="80.5">o</text>
<text x="63.7" y="85.8">o</text>
<text x="63.7" y="91.1">o</text>
<text x="125.6" y="100">o</text>
<text x="126" y="101.8">o</text>
<text x="125.6" y="103.6">o</text>
<text x="125.6" y="107.1">o</text>
<text x="126" y="105.4">o</text>
<text x="202.3" y="105.3">o</text>
<text x="202.3" y="107.1">o</text>
<text x="204.9" y="102.7" transform="rotate(180 204.9 102.7)">o</text>
<text x="126" y="108.9">o</text>
<text x="126.9" y="109.9" transform="rotate(180 126.9 109.9)">o</text>
<text x="126.9" y="113.5" transform="rotate(180 126.9 113.5)">o</text>
<text x="252" y="112.4">o</text>
<text x="252.1" y="110.7">o</text>
<text x="254.7" y="108.1" transform="rotate(180 254.7 108.1)">o</text>
<text x="126.9" y="115.2" transform="rotate(180 126.9 115.2)">o</text>
<text x="127.2" y="118.8" transform="rotate(180 127.2 118.8)">o</text>
<text x="126.9" y="120.5" transform="rotate(180 126.9 120.5)">o</text>
<text x="126.9" y="122.3" transform="rotate(180 126.9 122.3)">o</text>
<text x="126.9" y="124.1" transform="rotate(180 126.9 124.1)">o</text>
<text x="127.2" y="127.7" transform="rotate(180 127.2 127.7)">o</text>
<text x="197.8" y="127.6" transform="rotate(180 197.8 127.6)">o</text>
<text x="203.6" y="141.9" transform="rotate(180 203.6 141.9)">o</text>
<text x="112.6" y="149" transform="rotate(180 112.6 149)">o</text>
<text x="202" y="146.3">o</text>
<text x="202" y="144.5">o</text>
<text x="112.6" y="150.8" transform="rotate(180 112.6 150.8)">o</text>
<text x="203.5" y="154.3" transform="rotate(180 203.5 154.3)">o</text>
<text x="112.6" y="159.7" transform="rotate(180 112.6 159.7)">o</text>
<text x="112.7" y="157.9" transform="rotate(180 112.7 157.9)">o</text>
<text x="112.9" y="156.2" transform="rotate(180 112.9 156.2)">o</text>
<text x="201.9" y="158.7">o</text>
<text x="203.5" y="156.1" transform="rotate(180 203.5 156.1)">o</text>
<text x="203.5" y="159.7" transform="rotate(180 203.5 159.7)">o</text>
<text x="203.5" y="161.4" transform="rotate(180 203.5 161.4)">o</text>
<text x="111.6" y="164.1">o</text>
<text x="111.8" y="162.3">o</text>
<text x="111.8" y="167.6">o</text>
<text x="111.8" y="165.9">o</text>
<text x="203.6" y="163.2" transform="rotate(180 203.6 163.2)">o</text>
</g>
<g font-size="1.6">
<text x="148.7" y="35.3">AM3</text>
<text x="174" y="35.2">AY8</text>
<text x="116.8" y="37.7">LCD_ID0</text>
<text x="148.7" y="37">AM4</text>
<text x="148.9" y="38.8">AR3</text>
<text x="148.9" y="40.6">AR1</text>
<text x="174" y="37">BA8</text>
<text x="174" y="38.8">AY7</text>
<text x="174" y="40.6">BA7</text>
<text x="201.6" y="36.1">CAMF_RESET_N &lt;68&gt;</text>
<text x="105" y="44.8">&lt;25&gt; HST_BT_UART_RX</text>
<text x="148.9" y="42.4">AR2</text>
<text x="148.9" y="46">AP2</text>
<text x="148.9" y="47.7">AP3</text>
<text x="149" y="44.2">AT2</text>
<text x="174" y="42.4">AY6</text>
<text x="174" y="44.2">BA6</text>
<text x="174" y="45.9">BA5</text>
<text x="174" y="47.7">AY5</text>
<text x="85.2" y="49.5">1</text>
<text x="94" y="49.5">2</text>
<text x="95.9" y="52.2" transform="rotate(-90 95.9 52.2)">1</text>
<text x="110.7" y="52.1">KB_AP_RESET_N</text>
<text x="148.1" y="53.1">BA13</text>
<text x="148.9" y="51.3">AN2</text>
<text x="148.9" y="49.5">AP4</text>
<text x="174" y="49.5">BB4</text>
<text x="174" y="51.3">BA4</text>
<text x="174" y="53.1">AY4</text>
<text x="147.6" y="58.4">AW38</text>
<text x="148.1" y="54.9">BB13</text>
<text x="148.1" y="56.7">AV38</text>
<text x="174" y="54.8">AB39</text>
<text x="174" y="56.6">AB38</text>
<text x="174" y="58.4">AB36</text>
<text x="95.9" y="61" transform="rotate(-90 95.9 61)">2</text>
<text x="98.1" y="60.6">+/-0.03mm</text>
<text x="111.5" y="61">&lt;61&gt; SPK1_INT</text>
<text x="111.6" y="62.8">&lt;61&gt; SPK3_INT</text>
<text x="111.6" y="64.6">&lt;61&gt; SPK4_INT</text>
<text x="147.6" y="62">AW39</text>
<text x="148.1" y="60.2">AY37</text>
<text x="148.1" y="63.8">AY38</text>
<text x="148.1" y="65.6">BA38</text>
<text x="174" y="60.2">AB35</text>
<text x="174" y="62">AC39</text>
<text x="174" y="63.7">AC38</text>
<text x="174" y="65.5">AD38</text>
<text x="106" y="71.7">&lt;25&gt; PCIE0_RESET_N</text>
<text x="109.2" y="68.2">SMART_PA_3_RST</text>
<text x="148.5" y="69.1">AW3</text>
<text x="149" y="67.3">AY2</text>
<text x="149" y="70.9">AY3</text>
<text x="174" y="67.3">AD39</text>
<text x="174" y="69.1">AC36</text>
<text x="174" y="70.9">AC35</text>
<text x="106.6" y="75.2">&lt;25&gt;</text>
<text x="110.4" y="76.5">GPIO_BATT1_CTL</text>
<text x="111.4" y="75.2">PCIE0_WAKE_N</text>
<text x="149" y="72.7">BA2</text>
<text x="149" y="74.5">BA3</text>
<text x="149.2" y="76.3">AL2</text>
<text x="174" y="72.7">AH38</text>
<text x="174" y="74.4">AH37</text>
<text x="174" y="76.2">AG38</text>
<text x="174" y="78">AH39</text>
<text x="87" y="83.4">1</text>
<text x="97.5" y="83.4">2</text>
<text x="99.8" y="83.4">0201</text>
<text x="110.9" y="80.4">&lt;62&gt; ACCEL_INT</text>
<text x="149" y="78">AK5</text>
<text x="149" y="79.8">AK4</text>
<text x="149.8" y="81.5">U2</text>
<text x="149.9" y="83.3">V2</text>
<text x="174" y="79.8">AD37</text>
<text x="174" y="81.6">AC37</text>
<text x="174" y="83.3">AA35</text>
<text x="46.5" y="85.9">&lt;67&gt; CAMW_MCLK</text>
<text x="46.8" y="84.1">&lt;69&gt; CAMD_MCLK</text>
<text x="87" y="85.2">1</text>
<text x="97.5" y="85.2">2</text>
<text x="99.9" y="85.2">0201</text>
<text x="149.4" y="88.6">W4</text>
<text x="149.9" y="85.1">V1</text>
<text x="149.9" y="86.9">V3</text>
<text x="174" y="85.1">AB37</text>
<text x="174" y="86.9">Y36</text>
<text x="174" y="88.7">Y35</text>
<text x="47" y="91.3">&lt;68&gt; CAMF_MCLK</text>
<text x="87" y="90.5">1</text>
<text x="97.5" y="90.5">2</text>
<text x="99.8" y="90.5">0201</text>
<text x="147.5" y="95.8">AW12</text>
<text x="149.5" y="90.4">W3</text>
<text x="149.5" y="92.2">W2</text>
<text x="149.5" y="94">W1</text>
<text x="174" y="90.5">AA39</text>
<text x="174" y="92.3">Y39</text>
<text x="174" y="94">Y38</text>
<text x="174" y="95.8">Y37</text>
<text x="97.5" y="100.2">&lt;33,68,69&gt;</text>
<text x="99.5" y="101.9">&lt;33,68,69&gt;</text>
<text x="110.7" y="100.2">CCI_I2C0_SDA</text>
<text x="112.7" y="101.9">CCI_I2C0_SCL</text>
<text x="148.7" y="97.5">AD2</text>
<text x="149.9" y="99.3">Y2</text>
<text x="149.9" y="101.1">Y1</text>
<text x="174" y="97.6">AA38</text>
<text x="174" y="99.4">AA37</text>
<text x="174" y="101.2">AA36</text>
<text x="103.4" y="103.7">&lt;33,67&gt;</text>
<text x="103.4" y="107.3">&lt;33,70&gt;</text>
<text x="105.4" y="105.5">&lt;33,67&gt;</text>
<text x="110.7" y="103.7">CCI_I2C1_SDA</text>
<text x="110.7" y="107.3">CCI_I2C2_SDA</text>
<text x="112.7" y="105.5">CCI_I2C1_SCL</text>
<text x="148.8" y="102.9">AA1</text>
<text x="148.8" y="104.7">AA2</text>
<text x="148.8" y="106.4">AB2</text>
<text x="174" y="102.9">BA20</text>
<text x="174.1" y="104.7">AW19</text>
<text x="174.1" y="106.5">AY19</text>
<text x="184.8" y="104.6">1</text>
<text x="185" y="106.6">1</text>
<text x="185" y="103">1</text>
<text x="193.5" y="104.6">2</text>
<text x="193.8" y="106.6">2</text>
<text x="193.8" y="103">2</text>
<text x="206.9" y="103.7">WCD_SWR_TX_CLK</text>
<text x="206.9" y="105.5">WCD_SWR_TX_DATA0 &lt;59&gt;</text>
<text x="206.9" y="107.3">WCD_SWR_TX_DATA1 &lt;59&gt;</text>
<text x="223.4" y="103.7">&lt;59&gt;</text>
<text x="105.4" y="109.1">&lt;33,70&gt;</text>
<text x="112.7" y="109.1">CCI_I2C2_SCL</text>
<text x="148.7" y="111.8">AC3</text>
<text x="148.8" y="113.6">AD1</text>
<text x="148.8" y="108.2">AB1</text>
<text x="148.8" y="110">AE3</text>
<text x="174.1" y="108.3">BA19</text>
<text x="174.1" y="110.1">AW18</text>
<text x="174.1" y="111.9">AY18</text>
<text x="174.1" y="113.6">BA26</text>
<text x="231.3" y="108.3">1</text>
<text x="234.6" y="111.8">1</text>
<text x="234.9" y="110.1">1</text>
<text x="240.1" y="108.3">2</text>
<text x="243.3" y="111.8">2</text>
<text x="256.7" y="112.6">WCD_SWR_RX_DATA1</text>
<text x="256.7" y="109">WCD_SWR_RX_CLK</text>
<text x="256.7" y="110.8">WCD_SWR_RX_DATA0</text>
<text x="273.6" y="109">&lt;59&gt;</text>
<text x="275.5" y="112.6">&lt;59&gt;</text>
<text x="275.5" y="110.8">&lt;59&gt;</text>
<text x="106.6" y="116">CAMF_AVDD_LDO_EN</text>
<text x="106.6" y="114.3">CAMD_AVDD_LDO_EN</text>
<text x="106.8" y="119.6">&lt;61&gt; SPKR_I2S_BCK</text>
<text x="133.3" y="119">1</text>
<text x="142.1" y="119">2</text>
<text x="147.5" y="118.9">AW11</text>
<text x="148.8" y="115.4">AC1</text>
<text x="148.8" y="117.1">AC2</text>
<text x="174.1" y="115.4">BB26</text>
<text x="174.1" y="117.2">AY25</text>
<text x="174.1" y="119">BA25</text>
<text x="147.9" y="120.7">AY11</text>
<text x="147.9" y="122.5">BA11</text>
<text x="147.9" y="124.3">AY10</text>
<text x="174.1" y="120.8">BB25</text>
<text x="174.1" y="122.5">AY24</text>
<text x="174.1" y="124.3">AW20</text>
<text x="106.8" y="128.5">&lt;67&gt; CAMW_RESET_N</text>
<text x="131.5" y="130.6" transform="rotate(-90 131.5 130.6)">1</text>
<text x="147.9" y="126">BA10</text>
<text x="148.8" y="127.8">BA9</text>
<text x="174.1" y="126.1">AY20</text>
<text x="174.1" y="127.9">BA18</text>
<text x="183" y="127.8">1</text>
<text x="191.7" y="127.8">2</text>
<text x="199.8" y="128.6">WCD_SWR_TX_DATA2 &lt;59&gt;</text>
<text x="131.5" y="139.4" transform="rotate(-90 131.5 139.4)">2</text>
<text x="133.7" y="139">+/-0.03mm</text>
<text x="149.9" y="142.2">BA22</text>
<text x="176" y="142.3">BB27</text>
<text x="204.5" y="141.6">AG_SPI_CS_N</text>
<text x="218.9" y="143.4">&lt;62&gt;</text>
<text x="149.5" y="144">AW21</text>
<text x="149.9" y="145.8">AY21</text>
<text x="149.9" y="147.6">BA21</text>
<text x="149.9" y="149.4">BA24</text>
<text x="176" y="144">AW26</text>
<text x="176" y="145.8">AY26</text>
<text x="176" y="147.6">BA33</text>
<text x="176" y="149.4">BA32</text>
<text x="204.5" y="146.3">SAR_I2C_SCL</text>
<text x="204.5" y="144.5">SAR_I2C_SDA</text>
<text x="149.9" y="151.2">AY23</text>
<text x="149.9" y="152.9">BA23</text>
<text x="149.9" y="154.7">AY22</text>
<text x="176" y="151.2">AY31</text>
<text x="176" y="153">AY30</text>
<text x="176" y="154.8">BA30</text>
<text x="97.7" y="157">ALS_I2C_SDA</text>
<text x="99.7" y="158.7">ALS_I2C_SCL</text>
<text x="149.5" y="156.5">AW28</text>
<text x="149.9" y="158.3">AY28</text>
<text x="149.9" y="160.1">BA28</text>
<text x="149.9" y="161.9">BB28</text>
<text x="176" y="156.5">AW29</text>
<text x="176" y="158.3">AY29</text>
<text x="176" y="160.1">BA29</text>
<text x="176" y="161.9">BA14</text>
<text x="205.1" y="158.9">HST_WLAN_UART_TX &lt;25&gt;</text>
<text x="79.9" y="162.4">&lt;33,62,63&gt;</text>
<text x="89.3" y="162.4">ALSP_SSC_MAG_I2C_SCL</text>
<text x="92.7" y="164.8">&lt;62&gt; AG_SPI_MISO</text>
<text x="93.6" y="166">&lt;62&gt;</text>
<text x="94.5" y="167.8">&lt;62&gt;</text>
<text x="98.7" y="166">AG_SPI_MOSI</text>
<text x="99.7" y="167.8">AG_SPI_CLK</text>
<text x="149.5" y="163.6">AW27</text>
<text x="149.9" y="165.4">AY27</text>
<text x="149.9" y="167.2">BA27</text>
<text x="176" y="163.7">BB14</text>
<text x="176" y="165.5">AY12</text>
<text x="176" y="167.2">BA12</text>
<text x="228.4" y="195.2">Title</text>
<text x="235.5" y="197">M81_5G_MAIN</text>
<text x="228.4" y="200.6">Size</text>
<text x="230.1" y="202.4">A3</text>
<text x="235.5" y="200.6">Document Number</text>
<text x="235.5" y="202.4">SM8475 GPIO-2</text>
<text x="228.4" y="205.9">Date:</text>
<text x="237.6" y="205.9">Tuesday, December 20, 2022</text>
<text x="264" y="205.9">Sheet</text>
<text x="278.2" y="205.9">of</text>
</g>
<g font-size="1.6" fill="#000080">
<text x="153.3" y="31.7">U3100-11</text>
<text x="82" y="46">R3310 0ohm±5% 0201</text>
<text x="98.1" y="54.9">C3302</text>
<text x="98.1" y="56.7">NM</text>
<text x="98.1" y="58.5">0201&lt;1uf</text>
<text x="78.4" y="83.4">EM3301</text>
<text x="105.2" y="83.4">56 ohm±25%</text>
<text x="78.5" y="85.2">EM3302</text>
<text x="105.2" y="85.2">56 ohm±25%</text>
<text x="78.5" y="90.5">EM3304</text>
<text x="105.2" y="90.5">56 ohm±25%</text>
<text x="181.6" y="104.7">R3315 0ohm</text>
<text x="181.8" y="106.6">R3317 0ohm</text>
<text x="181.8" y="103">R3313 0ohm</text>
<text x="192.2" y="104.7">±5% 0201</text>
<text x="192.5" y="106.6">±5% 0201</text>
<text x="192.5" y="103">±5% 0201</text>
<text x="228.1" y="108.4">R3311 0ohm</text>
<text x="231.4" y="111.8">R3314 0ohm</text>
<text x="233.5" y="110.1">R3312 0ohm 2±5% 0201</text>
<text x="238.8" y="108.4">±5% 0201</text>
<text x="242.1" y="111.8">±5% 0201</text>
<text x="128.4" y="119.1">EM3306</text>
<text x="135.5" y="119.1">0ohm±5% 0201</text>
<text x="179.8" y="126">R3316 0ohm</text>
<text x="190.5" y="126">±5% 0201</text>
<text x="133.7" y="133.3">EM3303</text>
<text x="133.7" y="135.1">NM</text>
<text x="133.7" y="136.9">0201&lt;1uf</text>
<text x="153.1" y="133.3">SM-8475P-1-MPSP1518B-TR-00-0-AC</text>
<text x="155.1" y="138.7">U3100-12</text>
<text x="155.1" y="172.6">SM-8475P-1-MPSP1518B-TR-00-0-AC</text>
</g>
<g font-size="1.6" fill="#004080">
<text x="154.1" y="36.3">GPIO_74</text>
<text x="154.1" y="38.1">GPIO_75</text>
<text x="154.1" y="39.9">GPIO_76</text>
<text x="154.1" y="41.7">GPIO_77</text>
<text x="164.2" y="36.3">GPIO_127</text>
<text x="164.2" y="38.1">GPIO_128</text>
<text x="164.2" y="39.9">GPIO_129</text>
<text x="164.2" y="41.7">GPIO_130</text>
<text x="154.1" y="43.5">GPIO_78</text>
<text x="154.1" y="45.3">GPIO_79</text>
<text x="154.1" y="47">GPIO_80</text>
<text x="164.2" y="43.5">GPIO_131</text>
<text x="164.2" y="45.2">GPIO_132</text>
<text x="164.2" y="47">GPIO_133</text>
<text x="154.1" y="48.8">GPIO_81</text>
<text x="154.1" y="50.6">GPIO_82</text>
<text x="154.1" y="52.4">GPIO_83</text>
<text x="164.2" y="48.8">GPIO_134</text>
<text x="164.2" y="50.6">GPIO_135</text>
<text x="164.2" y="52.4">GPIO_136</text>
<text x="154.1" y="54.2">GPIO_84</text>
<text x="154.1" y="55.9">GPIO_85</text>
<text x="154.1" y="57.7">GPIO_86</text>
<text x="154.1" y="59.5">GPIO_87</text>
<text x="164.2" y="54.1">GPIO_137</text>
<text x="164.2" y="55.9">GPIO_138</text>
<text x="164.2" y="57.7">GPIO_139</text>
<text x="164.2" y="59.5">GPIO_140</text>
<text x="154.1" y="61.3">GPIO_88</text>
<text x="154.2" y="63.1">GPIO_89</text>
<text x="154.2" y="64.9">GPIO_90</text>
<text x="164.2" y="61.3">GPIO_141</text>
<text x="164.2" y="63">GPIO_142</text>
<text x="164.2" y="64.8">GPIO_143</text>
<text x="154.2" y="66.6">GPIO_91</text>
<text x="154.2" y="68.4">GPIO_92</text>
<text x="154.2" y="70.2">GPIO_93</text>
<text x="154.2" y="72">GPIO_94</text>
<text x="164.2" y="66.6">GPIO_144</text>
<text x="164.2" y="68.4">GPIO_145</text>
<text x="164.2" y="70.2">GPIO_146</text>
<text x="164.2" y="72">GPIO_147</text>
<text x="154.2" y="73.8">GPIO_95</text>
<text x="154.2" y="75.6">GPIO_96</text>
<text x="154.2" y="77.3">GPIO_97</text>
<text x="164.2" y="73.7">GPIO_148</text>
<text x="164.2" y="75.5">GPIO_149</text>
<text x="164.2" y="77.3">GPIO_150</text>
<text x="154" y="82.6">GPIO_100</text>
<text x="154.2" y="79.1">GPIO_98</text>
<text x="154.2" y="80.9">GPIO_99</text>
<text x="164.2" y="79.1">GPIO_151</text>
<text x="164.3" y="80.9">GPIO_152</text>
<text x="164.3" y="82.6">GPIO_153</text>
<text x="154" y="84.4">GPIO_101</text>
<text x="154" y="86.2">GPIO_102</text>
<text x="154" y="87.9">GPIO_103</text>
<text x="154" y="89.7">GPIO_104</text>
<text x="164.3" y="84.4">GPIO_154</text>
<text x="164.3" y="86.2">GPIO_155</text>
<text x="164.3" y="88">GPIO_156</text>
<text x="164.3" y="89.8">GPIO_157</text>
<text x="154" y="91.5">GPIO_105</text>
<text x="154" y="93.3">GPIO_106</text>
<text x="154" y="95.1">GPIO_107</text>
<text x="164.3" y="91.5">GPIO_158</text>
<text x="164.3" y="93.3">GPIO_159</text>
<text x="164.3" y="95.1">GPIO_160</text>
<text x="154" y="96.8">GPIO_108</text>
<text x="154" y="98.6">GPIO_109</text>
<text x="154" y="100.4">GPIO_110</text>
<text x="164.3" y="96.9">GPIO_161</text>
<text x="164.3" y="98.7">GPIO_162</text>
<text x="164.3" y="100.5">GPIO_163</text>
<text x="154" y="102.2">GPIO_111</text>
<text x="154" y="104">GPIO_112</text>
<text x="154" y="105.7">GPIO_113</text>
<text x="154" y="107.5">GPIO_114</text>
<text x="164.3" y="102.2">GPIO_164</text>
<text x="164.3" y="104">GPIO_165</text>
<text x="164.3" y="105.8">GPIO_166</text>
<text x="164.3" y="107.6">GPIO_167</text>
<text x="154" y="109.3">GPIO_115</text>
<text x="154" y="111.1">GPIO_116</text>
<text x="154" y="112.9">GPIO_117</text>
<text x="164.3" y="109.4">GPIO_168</text>
<text x="164.3" y="111.2">GPIO_169</text>
<text x="164.3" y="112.9">GPIO_170</text>
<text x="154" y="114.7">GPIO_118</text>
<text x="154" y="116.4">GPIO_119</text>
<text x="154" y="118.2">GPIO_120</text>
<text x="154" y="120">GPIO_121</text>
<text x="164.3" y="114.7">GPIO_171</text>
<text x="164.3" y="116.5">GPIO_172</text>
<text x="164.3" y="118.3">GPIO_173</text>
<text x="154" y="121.8">GPIO_122</text>
<text x="154" y="123.6">GPIO_123</text>
<text x="154" y="125.3">GPIO_124</text>
<text x="164.3" y="120.1">GPIO_174</text>
<text x="164.3" y="121.8">GPIO_175</text>
<text x="164.3" y="123.6">GPIO_176</text>
<text x="164.3" y="125.4">GPIO_177</text>
<text x="154" y="127.1">GPIO_125</text>
<text x="154" y="128.9">GPIO_126</text>
<text x="164.3" y="127.2">GPIO_178</text>
<text x="164.3" y="129">GPIO_179</text>
<text x="156" y="143.3">GPIO_180</text>
<text x="166.2" y="143.3">GPIO_195</text>
<text x="156" y="145.1">GPIO_181</text>
<text x="156" y="146.9">GPIO_182</text>
<text x="156" y="148.7">GPIO_183</text>
<text x="166.2" y="145.1">GPIO_196</text>
<text x="166.2" y="146.9">GPIO_197</text>
<text x="166.2" y="148.7">GPIO_198</text>
<text x="156" y="150.5">GPIO_184</text>
<text x="156" y="152.2">GPIO_185</text>
<text x="156" y="154">GPIO_186</text>
<text x="156" y="155.8">GPIO_187</text>
<text x="166.2" y="150.5">GPIO_199</text>
<text x="166.2" y="152.3">GPIO_200</text>
<text x="166.2" y="154">GPIO_201</text>
<text x="166.2" y="155.8">GPIO_202</text>
<text x="156" y="157.6">GPIO_188</text>
<text x="156" y="159.4">GPIO_189</text>
<text x="156" y="161.2">GPIO_190</text>
<text x="166.2" y="157.6">GPIO_203</text>
<text x="166.2" y="159.4">GPIO_204</text>
<text x="166.2" y="161.2">GPIO_205</text>
<text x="156" y="162.9">GPIO_191</text>
<text x="156" y="164.7">GPIO_192</text>
<text x="156" y="166.5">GPIO_193</text>
<text x="166.2" y="163">GPIO_206</text>
<text x="166.2" y="164.8">GPIO_207</text>
<text x="166.2" y="166.5">GPIO_208</text>
<text x="156" y="168.3">GPIO_194</text>
<text x="166.2" y="168.3">GPIO_209</text>
</g>
<g font-size="1.3">
<text x="30.9" y="1.3">5</text>
<text x="88.9" y="1.3">4</text>
<text x="147" y="1.3">3</text>
<text x="205.1" y="1.3">2</text>
<text x="263.2" y="1.3">1</text>
<text x=".5" y="28.5">D</text>
<text x="292.6" y="28.5">D</text>
<text x=".5" y="79.5">C</text>
<text x="292.7" y="79.5">C</text>
<text x=".5" y="130.6">B</text>
<text x="292.7" y="130.6">B</text>
<text x=".5" y="181.7">A</text>
<text x="292.7" y="181.7">A</text>
<text x="30.9" y="207.4">5</text>
<text x="88.9" y="207.4">4</text>
<text x="147" y="207.4">3</text>
<text x="205.1" y="207.4">2</text>
<text x="263.2" y="207.4">1</text>
</g>
</svg>
